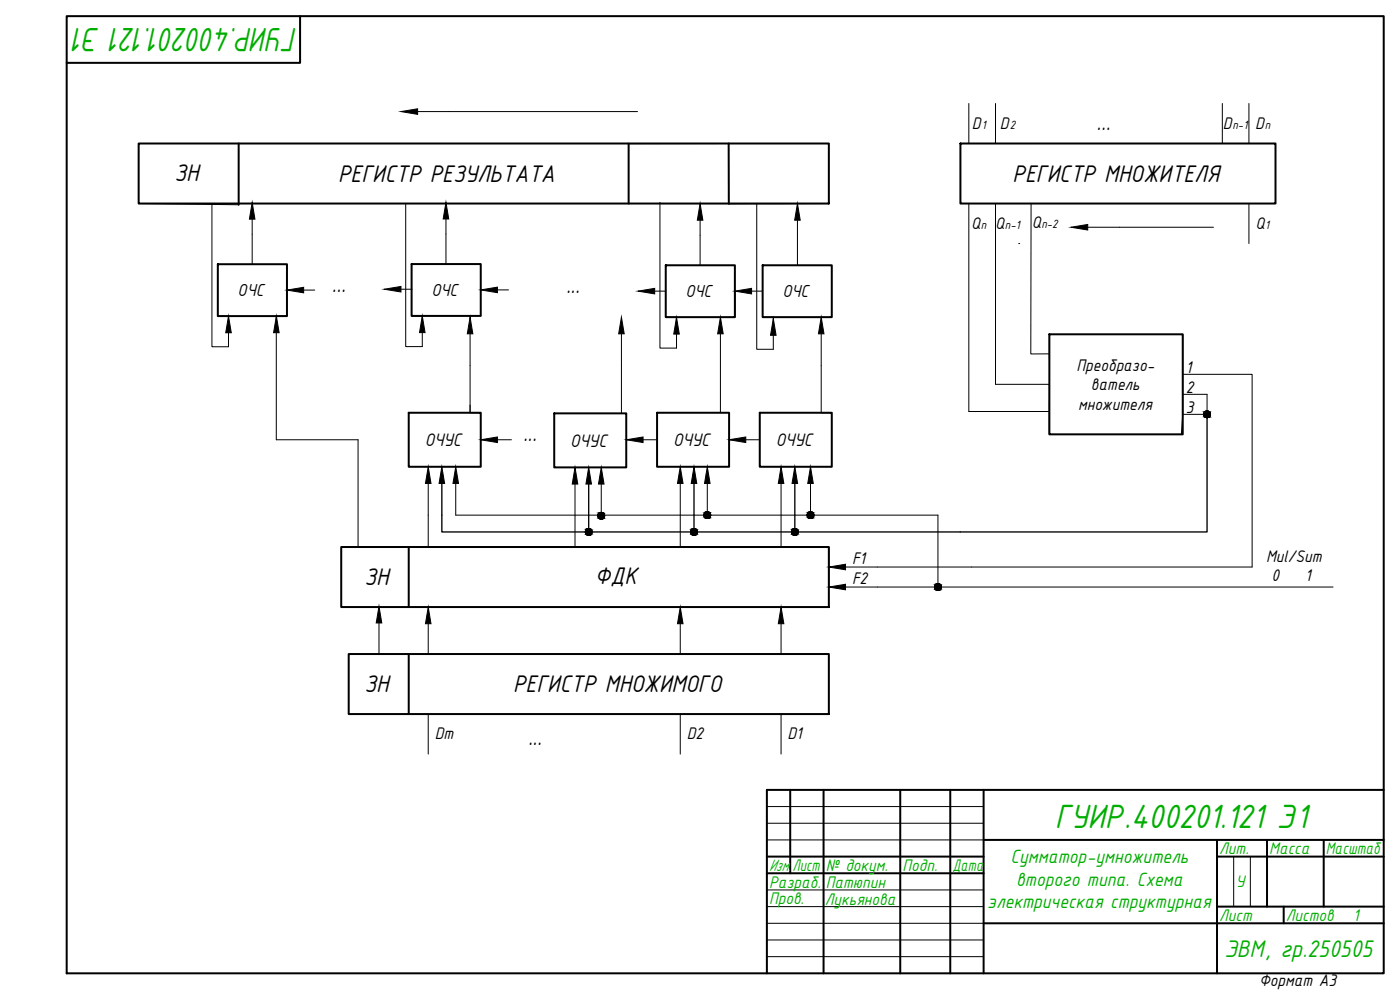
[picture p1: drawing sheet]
<svg xmlns="http://www.w3.org/2000/svg" width="420mm" height="297mm" viewBox="0 0 420 297" stroke-linecap="round" stroke-linejoin="round" font-family="sans-serif">
<!-- layer: 0 -->
<g fill="none" stroke="#000" stroke-width=".6">
<path d="M20 4.8h395.3v287.2h-395.3zM90.1 4.8v14.1h-70.1M41.6 43.1h207.1v18h-207.1zM71.6 43.1v18.3M188.7 43.1v18M218.7 43.1v18M288.2 43.1h94.6v18h-94.6zM65.4 79.3h20.7v15.5h-20.7zM123.5 79.2h20.8v15.6h-20.8zM199.8 79.6h20.8v15.6h-20.8zM228.9 79.6h20.7v15.6h-20.7zM314.9 100.3h40.1v30h-40.1z"/>
<path d="M122.7 123.8h21.6v16.3h-21.6zM166.3 124h21.6v16.2h-21.6zM197.2 123.8h21.6v16.3h-21.6zM228 123.8h21.6v16.3h-21.6zM102.4 164.1h146.3v18h-146.3zM122.7 164.1v18M104.7 196.2h144v18h-144zM122.7 196.2v18M237.2 237v25M247.2 237v55M270.2 237v55M285.2 237v55"/>
<path d="M295.2 237v55M415.3 237h-185.1v55M230.2 257h65M295.2 252h120.1M380.2 252v20M397.3 252v20M415.3 257h-50.1v-5v40M230.2 262h65M295.2 277h120.1M365.2 272h50.1M385.3 272v5"/>
</g>
<g fill="none" stroke="#000" stroke-width=".3">
<path d="M125.3 33.5h66M290.8 31v12.1h8v-12.1M366.8 31v12.1M374.8 31v12.1M248.7 43.1h-60M41.6 61.1l30 .3M63.6 61.1v42.9h5v-9.2h-3.2M75.7 65.8v13.5M121.8 61.1v42.9h4.9v-9.2h-3.2M133.8 65.7v13.5M198.1 60.7v43.7h4.9v-9.2M198.7 61.1h50"/>
<path d="M210.1 66.1v13.5M227.1 61.1v43.7h5v-9.2M239.3 66.1v13.5M290.8 61.1v62.4h24.1M298.8 61.1v54.2h16.1v15v-10M305.7 73.1h.1M309.4 61.1v45.1h5.4M326.4 68.2h37.8M374.8 61.1v12M82.9 94.9v37h24.6v32M82.9 94.8h3.2M91.1 87h3.4"/>
<path d="M120.3 86.8h3.4M149.3 87h3.3M196.5 87.4h3.3M199.8 95.2h3.2v2.3M220.6 87.4v7.8M225.6 87.4h3.3M228.9 95.2h3.2M141.1 100.2v23.6M186.5 100.2v23.6M216.2 100.2v23.6M246.5 100.2v23.6M314.9 100.3v7.5"/>
<path d="M355 100.3v24l-.5 6M355 112.3h20.8v57.8h-122M355 118.3h7.3v6h-7.3M141.1 121.5v2.3h3.2M144.3 131.9h9.2M188 131.9h9.2M218.8 131.9h9.2M246.4 123.8h3.2M128.5 145.1v19M136.8 145.1v9.5h144.7v21.5M172.6 145.2v18.9M180.4 145.2v9.5"/>
<path d="M204.2 145.1v19M212.3 145.1v9.5M234.4 145.1v19M243.2 145.1v9.5M248.7 164.1v12M253.8 176.1h146.3M113.7 186.9v9.3M128.5 187.1v9.1M204.2 187.1v9.1M234.4 187.1v9.1M128.5 214.2v12.1M204.2 214.2v12.1"/>
<path d="M234.4 214.2v12.1M230.2 242h65M230.2 247h65M230.2 252h65M370.2 257v15M375.2 257v15M230.2 267h65M230.2 272h65M230.2 277h65M230.2 282h65M230.2 287h65"/>
<circle cx="362.3" cy="124.3" r="1"/>
<circle cx="176.7" cy="159.6" r="1"/>
<circle cx="180.4" cy="154.7" r="1"/>
<circle cx="208.3" cy="159.6" r="1"/>
<circle cx="212.3" cy="154.6" r="1"/>
<circle cx="238.5" cy="159.6" r="1"/>
<circle cx="243.2" cy="154.6" r="1"/>
<circle cx="281.5" cy="176.1" r="1"/>
</g>
<g fill="#000" stroke="#000" stroke-width=".3">
<path d="M120.3 33.5l5-.9v1.7zM75.7 60.8l.8 5h-1.7zM133.8 60.7l.9 5h-1.7zM210.1 61.1l.8 5h-1.6zM239.3 61.1l.9 5h-1.7zM321.4 68.2l5-.9v1.7zM68.6 94.8l.8 5h-1.7zM82.9 94.8l.9 5h-1.7zM86.1 87l5-.8v1.7zM115.3 86.8l5-.9v1.7zM126.7 94.8l.9 5h-1.7zM144.3 87l5-.8v1.6z"/>
<path d="M191.5 87.4l5-.9v1.7zM220.6 87.4l5-.9v1.7zM141.1 95.2l.8 5h-1.7zM186.5 95.2l.8 5h-1.6zM203 95.2l.9 5h-1.7zM216.2 95.2l.8 5h-1.6zM232.1 95.6l.8 5h-1.7zM246.5 95.2l.8 5h-1.7zM144.3 131.9l5-.8v1.7zM188 131.9l5-.8v1.7zM218.8 131.9l5-.8v1.7zM362.1 125.3h.3z"/>
<path d="M362.2 123.3h.1zM128.5 140.1l.8 5h-1.6zM132.6 140.1l.8 5h-1.6zM136.8 140.1l.8 5h-1.7zM172.6 140.2l.8 5h-1.7zM176.7 140.2l.8 5h-1.7zM176.6 158.6h.2zM180.4 140.2l.9 5h-1.7zM180.3 155.7h.3zM180.4 153.7h.1zM204.2 140.1l.8 5h-1.7zM208.3 140.1l.8 5h-1.7z"/>
<path d="M208.2 158.6h.2zM212.3 140.1l.8 5h-1.7zM212.1 155.5h.3zM212.2 153.6h.2zM234.4 140.1l.8 5h-1.6zM238.5 140.1l.9 5h-1.7zM238.4 158.6h.2zM243.2 140.1l.9 5h-1.7zM243.1 155.5h.3zM243.2 153.6h.1zM176.5 160.6h.4zM208.1 160.6h.4z"/>
<path d="M238.4 160.6h.3zM248.7 170.1l5.1-.8v1.7zM248.7 176.1l5.1-.8v1.7zM281.3 177.1h.4zM281.4 175.1h.2zM113.7 181.9l.9 5h-1.7zM128.5 182.1l.8 5h-1.6zM204.2 182.1l.8 5h-1.7zM234.4 182.1l.8 5h-1.6z"/>
<path d="M362.1 125.3h.2zM362.2 125.3h.1z"/>
<path d="M362.2 123.3h.2zM362.1 123.3h.3z"/>
<path d="M362.1 123.3l.4 .1zM362 123.4h.5z"/>
<path d="M362 123.4h.6zM361.9 123.4h.7z"/>
<path d="M362 125.3h.5zM362 125.3h.4z"/>
<path d="M361.9 123.4h.8zM361.8 123.4h.9z"/>
<path d="M361.9 125.3h.7zM361.9 125.3h.6z"/>
<path d="M361.8 123.4l1 .1zM361.8 123.5h1z"/>
<path d="M361.8 125.2h.9zM361.8 125.2l.8 .1z"/>
<path d="M361.8 123.5h1zM361.7 123.5h1.1z"/>
<path d="M361.8 125.2h1zM361.8 125.2h.9z"/>
<path d="M361.7 123.5l1.2 .1zM361.6 123.6h1.3z"/>
<path d="M361.7 125.1h1.1zM361.7 125.1l1.1 .1z"/>
<path d="M361.6 123.6h1.4zM361.5 123.6h1.5z"/>
<path d="M361.6 125.1h1.3zM361.6 125.1h1.2z"/>
<path d="M361.5 123.6l1.5 .1zM361.5 123.6l1.5 .1z"/>
<path d="M361.5 125h1.5zM361.5 125l1.4 .1z"/>
<path d="M361.5 123.7h1.6zM361.5 123.7h1.6z"/>
<path d="M361.5 125h1.5zM361.5 125h1.5z"/>
<path d="M361.4 123.7l1.7 .1zM361.4 123.7l1.7 .1z"/>
<path d="M361.4 124.9h1.7zM361.4 124.9l1.6 .1z"/>
<path d="M361.4 123.8l1.8 .1zM361.4 123.8l1.8 .1z"/>
<path d="M361.4 124.8h1.7zM361.4 124.8l1.7 .1z"/>
<path d="M361.3 123.9l1.9 .1zM361.3 123.9l1.9 .1z"/>
<path d="M361.3 124.7h1.9zM361.3 124.7l1.8 .1z"/>
<path d="M361.3 124l1.9 .1zM361.3 124l1.9 .1z"/>
<path d="M361.3 124.7h1.9zM361.3 124.7h1.9z"/>
<path d="M361.3 124.1h1.9zM361.3 124.1h1.9z"/>
<path d="M361.3 124.6h1.9zM361.3 124.6l1.9 .1z"/>
<path d="M361.3 124.1l2 .1zM361.3 124.1l2 .1z"/>
<path d="M361.3 124.5h1.9zM361.3 124.5l1.9 .1z"/>
<path d="M361.3 124.2l2 .1zM361.3 124.2l2 .1z"/>
<path d="M361.3 124.4h2zM361.3 124.4l1.9 .1z"/>
<path d="M361.3 124.3h2zM361.3 124.3l2 .1z"/>
<path d="M176.6 158.6h.3zM176.5 158.6h.4z"/>
<path d="M176.5 158.6h.4zM176.4 158.6h.5z"/>
<path d="M176.4 158.6l.6 .1zM176.3 158.7h.7z"/>
<path d="M176.3 158.7h.8zM176.3 158.7h.8z"/>
<path d="M176.3 158.7h.9zM176.2 158.7h1z"/>
<path d="M176.2 158.7l1.1 .1zM176.1 158.8h1.2z"/>
<path d="M176.1 158.8h1.2zM176 158.8h1.3z"/>
<path d="M176 158.8l1.4 .1zM176 158.9h1.4z"/>
<path d="M176 158.9l1.4 .1zM176 158.9l1.4 .1z"/>
<path d="M175.9 159h1.6zM175.9 159h1.6z"/>
<path d="M175.9 159l1.6 .1zM175.9 159l1.6 .1z"/>
<path d="M175.8 159.1l1.8 .1zM175.8 159.1l1.8 .1z"/>
<path d="M175.8 159.2l1.8 .1zM175.8 159.2l1.8 .1z"/>
<path d="M175.7 159.3h1.9zM175.7 159.3h1.9z"/>
<path d="M175.7 159.9h1.9zM175.7 159.9l1.9 .1z"/>
<path d="M175.7 159.3l2 .1zM175.7 159.3l2 .1z"/>
<path d="M175.7 159.9h1.9zM175.7 159.9h1.9z"/>
<path d="M175.7 159.4l2 .1zM175.7 159.4l2 .1z"/>
<path d="M175.7 159.8h2zM175.7 159.8l1.9 .1z"/>
<path d="M175.7 159.5l2 .1zM175.7 159.5l2 .1z"/>
<path d="M175.7 159.7h2zM175.7 159.7l2 .1z"/>
<path d="M175.7 159.6h2zM175.7 159.6l2 .1z"/>
<path d="M180.3 155.7h.2zM180.4 155.7h.1z"/>
<path d="M180.4 153.7l.2 .1zM180.3 153.8h.3z"/>
<path d="M180.3 153.8h.4zM180.2 153.8h.5z"/>
<path d="M180.2 153.8h.6zM180.1 153.8h.7z"/>
<path d="M180.2 155.7h.5zM180.2 155.7h.4z"/>
<path d="M180.1 153.8h.8zM180 153.8h.9z"/>
<path d="M180.1 155.7h.7zM180.1 155.7h.6z"/>
<path d="M180 153.8l.9 .1zM179.9 153.9h1z"/>
<path d="M180 155.7h.9zM180 155.7h.8z"/>
<path d="M179.9 153.9h1.1zM179.9 153.9h1.1z"/>
<path d="M179.9 155.6h1zM179.9 155.6l1 .1z"/>
<path d="M179.9 153.9l1.2 .1zM179.8 154h1.3z"/>
<path d="M179.9 155.6h1.1zM179.9 155.6h1z"/>
<path d="M179.8 154h1.4zM179.7 154h1.5z"/>
<path d="M179.8 155.5h1.3zM179.8 155.5l1.2 .1z"/>
<path d="M179.7 154l1.5 .1zM179.7 154l1.5 .1z"/>
<path d="M179.7 155.5h1.5zM179.7 155.5h1.4z"/>
<path d="M179.7 154.1l1.6 .1zM179.7 154.1l1.6 .1z"/>
<path d="M179.7 155.4h1.5zM179.7 155.4l1.5 .1z"/>
<path d="M179.6 154.2h1.7zM179.6 154.2h1.7z"/>
<path d="M179.6 155.3h1.7zM179.6 155.3l1.6 .1z"/>
<path d="M179.6 154.2l1.8 .1zM179.6 154.2l1.8 .1z"/>
<path d="M179.6 155.2h1.7zM179.6 155.2l1.7 .1z"/>
<path d="M179.5 154.3l1.9 .1zM179.5 154.3l1.9 .1z"/>
<path d="M179.5 155.2h1.9zM179.5 155.2h1.8z"/>
<path d="M179.5 154.4l1.9 .1zM179.5 154.4l1.9 .1z"/>
<path d="M179.5 155.1h1.9zM179.5 155.1l1.9 .1z"/>
<path d="M179.5 154.5l1.9 .1zM179.5 154.5l1.9 .1z"/>
<path d="M179.5 155h1.9zM179.5 155l1.9 .1z"/>
<path d="M179.5 154.6l1.9 .1zM179.5 154.6l1.9 .1z"/>
<path d="M179.5 154.9h1.9zM179.5 154.9l1.9 .1z"/>
<path d="M179.4 154.7h2zM179.4 154.7h2z"/>
<path d="M179.4 154.8h2zM179.4 154.8l2 .1z"/>
<path d="M179.4 154.7h2zM179.4 154.7l2 .1z"/>
<path d="M208.2 158.6h.3zM208.1 158.6h.4z"/>
<path d="M208.1 158.6h.4zM208 158.6h.5z"/>
<path d="M208 158.6l.6 .1zM207.9 158.7h.7z"/>
<path d="M207.9 158.7h.8zM207.9 158.7h.8z"/>
<path d="M207.9 158.7h.9zM207.8 158.7h1z"/>
<path d="M207.8 158.7l1.1 .1zM207.7 158.8h1.2z"/>
<path d="M207.7 158.8h1.2zM207.6 158.8h1.3z"/>
<path d="M207.6 158.8l1.4 .1zM207.6 158.9h1.4z"/>
<path d="M207.6 158.9l1.4 .1zM207.6 158.9l1.4 .1z"/>
<path d="M207.5 159h1.6zM207.5 159h1.6z"/>
<path d="M207.5 159l1.6 .1zM207.5 159l1.6 .1z"/>
<path d="M207.4 159.1l1.8 .1zM207.4 159.1l1.8 .1z"/>
<path d="M207.4 159.2l1.8 .1zM207.4 159.2l1.8 .1z"/>
<path d="M207.3 159.3h1.9zM207.3 159.3h1.9z"/>
<path d="M207.3 159.9h1.9zM207.3 159.9l1.9 .1z"/>
<path d="M207.3 159.3l2 .1zM207.3 159.3l2 .1z"/>
<path d="M207.3 159.9h1.9zM207.3 159.9h1.9z"/>
<path d="M207.3 159.4l2 .1zM207.3 159.4l2 .1z"/>
<path d="M207.3 159.8h2zM207.3 159.8l1.9 .1z"/>
<path d="M207.3 159.5l2 .1zM207.3 159.5l2 .1z"/>
<path d="M207.3 159.7h2zM207.3 159.7l2 .1z"/>
<path d="M207.3 159.6h2zM207.3 159.6l2 .1z"/>
<path d="M212.1 155.5l.3 .1zM212.2 155.6h.2z"/>
<path d="M212.2 153.6h.2zM212.1 153.6h.3z"/>
<path d="M212.1 153.6h.4zM212 153.6h.5z"/>
<path d="M212 153.6h.6zM211.9 153.6h.7z"/>
<path d="M212 155.5h.5zM212 155.5h.4z"/>
<path d="M211.9 153.6l.8 .1zM211.8 153.7h.9z"/>
<path d="M211.9 155.5h.7zM211.9 155.5h.6z"/>
<path d="M211.8 153.7h1zM211.8 153.7h1z"/>
<path d="M211.8 155.5h.9zM211.8 155.5h.8z"/>
<path d="M211.8 153.7h1zM211.7 153.7h1.1z"/>
<path d="M211.8 155.4h1zM211.8 155.4l.9 .1z"/>
<path d="M211.7 153.7l1.2 .1zM211.6 153.8h1.3z"/>
<path d="M211.7 155.4h1.1zM211.7 155.4h1.1z"/>
<path d="M211.6 153.8l1.4 .1zM211.6 153.9h1.4z"/>
<path d="M211.6 155.3h1.3zM211.6 155.3l1.2 .1z"/>
<path d="M211.6 153.9h1.4zM211.6 153.9h1.4z"/>
<path d="M211.6 155.3h1.4zM211.6 155.3h1.3z"/>
<path d="M211.5 153.9l1.6 .1zM211.5 153.9l1.6 .1z"/>
<path d="M211.5 155.2h1.5zM211.5 155.2l1.5 .1z"/>
<path d="M211.5 154l1.6 .1zM211.5 154l1.6 .1z"/>
<path d="M211.5 155.1h1.6zM211.5 155.1l1.5 .1z"/>
<path d="M211.4 154.1h1.8zM211.4 154.1h1.8z"/>
<path d="M211.4 155.1h1.7zM211.4 155.1h1.7z"/>
<path d="M211.4 154.1l1.8 .1zM211.4 154.1l1.8 .1z"/>
<path d="M211.4 155h1.8zM211.4 155l1.7 .1z"/>
<path d="M211.3 154.2l1.9 .1zM211.3 154.2l1.9 .1z"/>
<path d="M211.3 154.9h1.9zM211.3 154.9l1.9 .1z"/>
<path d="M211.3 154.3l2 .1zM211.3 154.3l2 .1z"/>
<path d="M211.3 154.8h1.9zM211.3 154.8l1.9 .1z"/>
<path d="M211.3 154.4l2 .1zM211.3 154.4l2 .1z"/>
<path d="M211.3 154.7h2zM211.3 154.7l1.9 .1z"/>
<path d="M211.3 154.5l2 .1zM211.3 154.5l2 .1z"/>
<path d="M211.3 154.6h2zM211.3 154.6l2 .1z"/>
<path d="M211.3 154.6h2zM211.3 154.6h2z"/>
<path d="M238.4 158.6h.3zM238.4 158.6h.3z"/>
<path d="M238.4 158.6h.4zM238.3 158.6h.5z"/>
<path d="M238.3 158.6l.6 .1zM238.2 158.7h.7z"/>
<path d="M238.2 158.7h.8zM238.1 158.7h.9z"/>
<path d="M238.1 158.7h.9zM238 158.7h1z"/>
<path d="M238 158.7l1.1 .1zM238 158.8h1.1z"/>
<path d="M238 158.8h1.2zM237.9 158.8h1.3z"/>
<path d="M237.9 158.8l1.3 .1zM237.8 158.9h1.4z"/>
<path d="M237.8 158.9l1.5 .1zM237.8 158.9l1.5 .1z"/>
<path d="M237.8 159h1.6zM237.8 159h1.6z"/>
<path d="M237.7 159l1.7 .1zM237.7 159l1.7 .1z"/>
<path d="M237.7 159.1l1.7 .1zM237.7 159.1l1.7 .1z"/>
<path d="M237.6 159.2l1.9 .1zM237.6 159.2l1.9 .1z"/>
<path d="M237.6 159.3h1.9zM237.6 159.3h1.9z"/>
<path d="M237.6 159.9h1.9zM237.6 159.9l1.8 .1z"/>
<path d="M237.6 159.3l1.9 .1zM237.6 159.3l1.9 .1z"/>
<path d="M237.6 159.9h1.9zM237.6 159.9h1.9z"/>
<path d="M237.6 159.4l1.9 .1zM237.6 159.4l1.9 .1z"/>
<path d="M237.6 159.8h1.9zM237.6 159.8l1.9 .1z"/>
<path d="M237.5 159.5l2 .1zM237.5 159.5l2 .1z"/>
<path d="M237.5 159.7h2zM237.5 159.7l2 .1z"/>
<path d="M237.5 159.6h2zM237.5 159.6l2 .1z"/>
<path d="M243.1 155.5l.2 .1zM243.2 155.6h.1z"/>
<path d="M243.2 153.6h.2zM243.1 153.6h.3z"/>
<path d="M243.1 153.6h.4zM243 153.6h.5z"/>
<path d="M243 153.6h.6zM242.9 153.6h.7z"/>
<path d="M243 155.5h.5zM243 155.5h.4z"/>
<path d="M242.9 153.6l.8 .1zM242.8 153.7h.9z"/>
<path d="M242.9 155.5h.7zM242.9 155.5h.6z"/>
<path d="M242.8 153.7h.9zM242.7 153.7h1z"/>
<path d="M242.8 155.5h.9zM242.8 155.5h.8z"/>
<path d="M242.7 153.7h1.1zM242.7 153.7h1.1z"/>
<path d="M242.7 155.4h1zM242.7 155.4l1 .1z"/>
<path d="M242.7 153.7l1.2 .1zM242.6 153.8h1.3z"/>
<path d="M242.7 155.4h1.1zM242.7 155.4h1z"/>
<path d="M242.6 153.8l1.4 .1zM242.5 153.9h1.5z"/>
<path d="M242.6 155.3h1.3zM242.6 155.3l1.2 .1z"/>
<path d="M242.5 153.9h1.5zM242.5 153.9h1.5z"/>
<path d="M242.5 155.3h1.5zM242.5 155.3h1.4z"/>
<path d="M242.5 153.9l1.6 .1zM242.5 153.9l1.6 .1z"/>
<path d="M242.5 155.2h1.5zM242.5 155.2l1.5 .1z"/>
<path d="M242.4 154l1.7 .1zM242.4 154l1.7 .1z"/>
<path d="M242.4 155.1h1.7zM242.4 155.1l1.6 .1z"/>
<path d="M242.4 154.1h1.8zM242.4 154.1h1.8z"/>
<path d="M242.4 155.1h1.7zM242.4 155.1h1.7z"/>
<path d="M242.3 154.1l1.9 .1zM242.3 154.1l1.9 .1z"/>
<path d="M242.3 155h1.9zM242.3 155l1.8 .1z"/>
<path d="M242.3 154.2l1.9 .1zM242.3 154.2l1.9 .1z"/>
<path d="M242.3 154.9h1.9zM242.3 154.9l1.9 .1z"/>
<path d="M242.3 154.3l1.9 .1zM242.3 154.3l1.9 .1z"/>
<path d="M242.3 154.8h1.9zM242.3 154.8l1.9 .1z"/>
<path d="M242.3 154.4l1.9 .1zM242.3 154.4l1.9 .1z"/>
<path d="M242.3 154.7h1.9zM242.3 154.7l1.9 .1z"/>
<path d="M242.2 154.5l2 .1zM242.2 154.5l2 .1z"/>
<path d="M242.2 154.6h2zM242.2 154.6l2 .1z"/>
<path d="M242.2 154.6h2zM242.2 154.6h2z"/>
<path d="M176.5 160.6h.3zM176.6 160.6h.2z"/>
<path d="M176.4 160.6h.5zM176.4 160.6h.5z"/>
<path d="M176.3 160.5h.7zM176.3 160.5l.6 .1z"/>
<path d="M176.3 160.5h.8zM176.3 160.5h.7z"/>
<path d="M176.2 160.5h1zM176.2 160.5h.9z"/>
<path d="M176.1 160.4h1.2zM176.1 160.4l1.1 .1z"/>
<path d="M176 160.4h1.3zM176 160.4h1.3z"/>
<path d="M176 160.3h1.4zM176 160.3l1.3 .1z"/>
<path d="M175.9 160.2h1.5zM175.9 160.2l1.5 .1z"/>
<path d="M175.9 160.2h1.6zM175.9 160.2h1.5z"/>
<path d="M175.8 160.1h1.7zM175.8 160.1l1.7 .1z"/>
<path d="M175.8 160h1.8zM175.8 160l1.7 .1z"/>
<path d="M208.1 160.6h.3zM208.2 160.6h.2z"/>
<path d="M208 160.6h.5zM208 160.6h.5z"/>
<path d="M207.9 160.5h.7zM207.9 160.5l.6 .1z"/>
<path d="M207.9 160.5h.8zM207.9 160.5h.7z"/>
<path d="M207.8 160.5h1zM207.8 160.5h.9z"/>
<path d="M207.7 160.4h1.2zM207.7 160.4l1.1 .1z"/>
<path d="M207.6 160.4h1.3zM207.6 160.4h1.3z"/>
<path d="M207.6 160.3h1.4zM207.6 160.3l1.3 .1z"/>
<path d="M207.5 160.2h1.5zM207.5 160.2l1.5 .1z"/>
<path d="M207.5 160.2h1.6zM207.5 160.2h1.5z"/>
<path d="M207.4 160.1h1.7zM207.4 160.1l1.7 .1z"/>
<path d="M207.4 160h1.8zM207.4 160l1.7 .1z"/>
<path d="M238.4 160.6h.2zM238.4 160.6h.2z"/>
<path d="M238.3 160.6h.5zM238.3 160.6h.4z"/>
<path d="M238.2 160.5h.7zM238.2 160.5l.6 .1z"/>
<path d="M238.1 160.5h.9zM238.1 160.5h.8z"/>
<path d="M238 160.5h1zM238 160.5h1z"/>
<path d="M238 160.4h1.1zM238 160.4l1 .1z"/>
<path d="M237.9 160.4h1.3zM237.9 160.4h1.2z"/>
<path d="M237.8 160.3h1.4zM237.8 160.3l1.4 .1z"/>
<path d="M237.8 160.2h1.5zM237.8 160.2l1.4 .1z"/>
<path d="M237.7 160.2h1.7zM237.7 160.2h1.6z"/>
<path d="M237.7 160.1h1.7zM237.7 160.1l1.7 .1z"/>
<path d="M237.6 160h1.8zM237.6 160l1.8 .1z"/>
<path d="M281.3 177.1h.3zM281.4 177.1h.2z"/>
<path d="M281.4 175.1h.3zM281.3 175.1h.4z"/>
<path d="M281.3 175.1l.4 .1zM281.2 175.2h.5z"/>
<path d="M281.2 175.2h.6zM281.1 175.2h.7z"/>
<path d="M281.2 177.1h.5zM281.2 177.1h.5z"/>
<path d="M281.1 175.2h.8zM281.1 175.2h.8z"/>
<path d="M281.1 177.1h.7zM281.1 177.1h.6z"/>
<path d="M281.1 175.2l.9 .1zM281 175.3h1z"/>
<path d="M281.1 177h.8zM281.1 177l.7 .1z"/>
<path d="M281 175.3h1.1zM280.9 175.3h1.2z"/>
<path d="M281 177h1zM281 177h.9z"/>
<path d="M280.9 175.3l1.2 .1zM280.8 175.4h1.3z"/>
<path d="M280.9 177h1.2zM280.9 177h1.1z"/>
<path d="M280.8 175.4h1.4zM280.8 175.4h1.4z"/>
<path d="M280.8 176.9h1.3zM280.8 176.9l1.3 .1z"/>
<path d="M280.8 175.4l1.5 .1zM280.8 175.4l1.5 .1z"/>
<path d="M280.8 176.8h1.4zM280.8 176.8l1.3 .1z"/>
<path d="M280.7 175.5l1.6 .1zM280.7 175.5l1.6 .1z"/>
<path d="M280.7 176.8h1.6zM280.7 176.8h1.5z"/>
<path d="M280.7 175.6h1.7zM280.7 175.6h1.7z"/>
<path d="M280.7 176.7h1.6zM280.7 176.7l1.6 .1z"/>
<path d="M280.6 175.6l1.8 .1zM280.6 175.6l1.8 .1z"/>
<path d="M280.6 176.6h1.8zM280.6 176.6l1.7 .1z"/>
<path d="M280.6 175.7l1.8 .1zM280.6 175.7l1.8 .1z"/>
<path d="M280.6 176.6h1.8zM280.6 176.6h1.8z"/>
<path d="M280.5 175.8l2 .1zM280.5 175.8l2 .1z"/>
<path d="M280.5 176.5h1.9zM280.5 176.5l1.9 .1z"/>
<path d="M280.5 175.9l2 .1zM280.5 175.9l2 .1z"/>
<path d="M280.5 176.4h2zM280.5 176.4l1.9 .1z"/>
<path d="M280.5 176h2zM280.5 176h2z"/>
<path d="M280.5 176.3h2zM280.5 176.3l2 .1z"/>
<path d="M280.5 176l2 .1zM280.5 176l2 .1z"/>
<path d="M280.5 176.2h2zM280.5 176.2l2 .1z"/>
<path d="M280.5 176.1h2zM280.5 176.1l2 .1z"/>
</g>
<path d="M362.3 124.3v35.3h-229.7v-14.5M176.7 145.2v14.4M208.3 145.1v14.5M238.5 145.1v14.5" fill="none" stroke="#000" stroke-width=".4"/>
<g font-size="10.9" fill="#00ad00">
<text x="89.2" y="8.4" transform="rotate(-180 89.2 8.4)">ГУИР.400201.121 Э1</text>
<text x="316.6" y="248.3">ГУИР.400201.121 Э1</text>
</g>
<g font-size="7.8">
<text x="52.3" y="54.3">ЗН</text>
<text x="101.5" y="54.6">РЕГИСТР РЕЗУЛЬТАТА</text>
<text x="303.9" y="54.6">РЕГИСТР МНОЖИТЕЛЯ</text>
<text x="109.4" y="175.6">ЗН</text>
<text x="178.6" y="175.3">ФДК</text>
<text x="109.4" y="207.7">ЗН</text>
<text x="154" y="207.7">РЕГИСТР МНОЖИМОГО</text>
</g>
<text font-size="7.8" fill="#00ad00" x="367.5" y="287.1">ЭВМ, гр.250505</text>
<g font-size="7.7">
<text x="329.1" y="38.9">...</text>
<text x="99.6" y="87.5">...</text>
<text x="169.9" y="87.8">...</text>
<text x="157" y="132.5">...</text>
<text x="158.5" y="223.5">...</text>
</g>
<g font-size="6.2" fill="#00ad00">
<text x="303.3" y="259">Сумматор-умножитель</text>
<text x="305" y="265.7">второго типа. Схема</text>
<text x="296.3" y="272.4">электрическая структурная</text>
</g>
<g font-size="5.9">
<text x="127.5" y="133.8">ОЧУС</text>
<text x="171.1" y="134">ОЧУС</text>
<text x="202" y="133.8">ОЧУС</text>
<text x="232.8" y="133.8">ОЧУС</text>
</g>
<g font-size="5.6">
<text x="71.3" y="88.9">ОЧС</text>
<text x="129.5" y="88.8">ОЧС</text>
<text x="205.8" y="89.2">ОЧС</text>
<text x="234.8" y="89.2">ОЧС</text>
</g>
<g font-size="5.4">
<text x="291.7" y="38.6">D</text>
<text x="300.1" y="38.8">D</text>
<text x="366.9" y="38.6">D</text>
<text x="376.7" y="38.6">D</text>
<text x="291.5" y="68.6">Q</text>
<text x="298.7" y="68.6">Q</text>
<text x="309.6" y="68.4">Q</text>
<text x="376.8" y="68.6">Q</text>
<text x="323.1" y="111.2">Преобразо-</text>
<text x="355.9" y="111.8">1</text>
<text x="327.4" y="117.1">ватель</text>
<text x="355.9" y="117.8">2</text>
<text x="323.5" y="122.9">множителя</text>
<text x="355.9" y="123.8">3</text>
<text x="255.7" y="169.3">F1</text>
<text x="380" y="168.5">Mul/Sum</text>
<text x="255.7" y="175.3">F2</text>
<text x="381.6" y="174.3">0</text>
<text x="391.7" y="174.3">1</text>
<text x="130.5" y="221.7">Dm</text>
<text x="206.1" y="221.7">D2</text>
<text x="236.4" y="221.7">D1</text>
<text x="377.9" y="295.8">Формат А3</text>
</g>
<g font-size="5.4" fill="#00ad00">
<text x="365.9" y="256.3">Лит.</text>
<text x="380.9" y="256.3">Масса</text>
<text x="397.9" y="256.3">Масштаб</text>
<text x="230.8" y="261.3">Изм.</text>
<text x="237.8" y="261.3">Лист</text>
<text x="247.8" y="261.3">№ докум.</text>
<text x="270.8" y="261.3">Подп.</text>
<text x="285.9" y="261.3">Дата</text>
<text x="230.8" y="266.3">Разраб.</text>
<text x="247.8" y="266.5">Патюпин</text>
<text x="370.9" y="266.3">У</text>
<text x="230.8" y="271.3">Пров.</text>
<text x="247.5" y="271.5">Лукьянова</text>
<text x="365.9" y="276.3">Лист</text>
<text x="385.9" y="276.3">Листов</text>
<text x="406.1" y="276.3">1</text>
</g>
<g font-size="3.9">
<text x="294.6" y="38.6">1</text>
<text x="303" y="38.8">2</text>
<text x="369.9" y="38.6">n-1</text>
<text x="379.6" y="38.6">n</text>
<text x="294.4" y="68.6">n</text>
<text x="301.6" y="68.6">n-1</text>
<text x="312.5" y="68.4">n-2</text>
<text x="379.7" y="68.6">1</text>
</g>
</svg>
